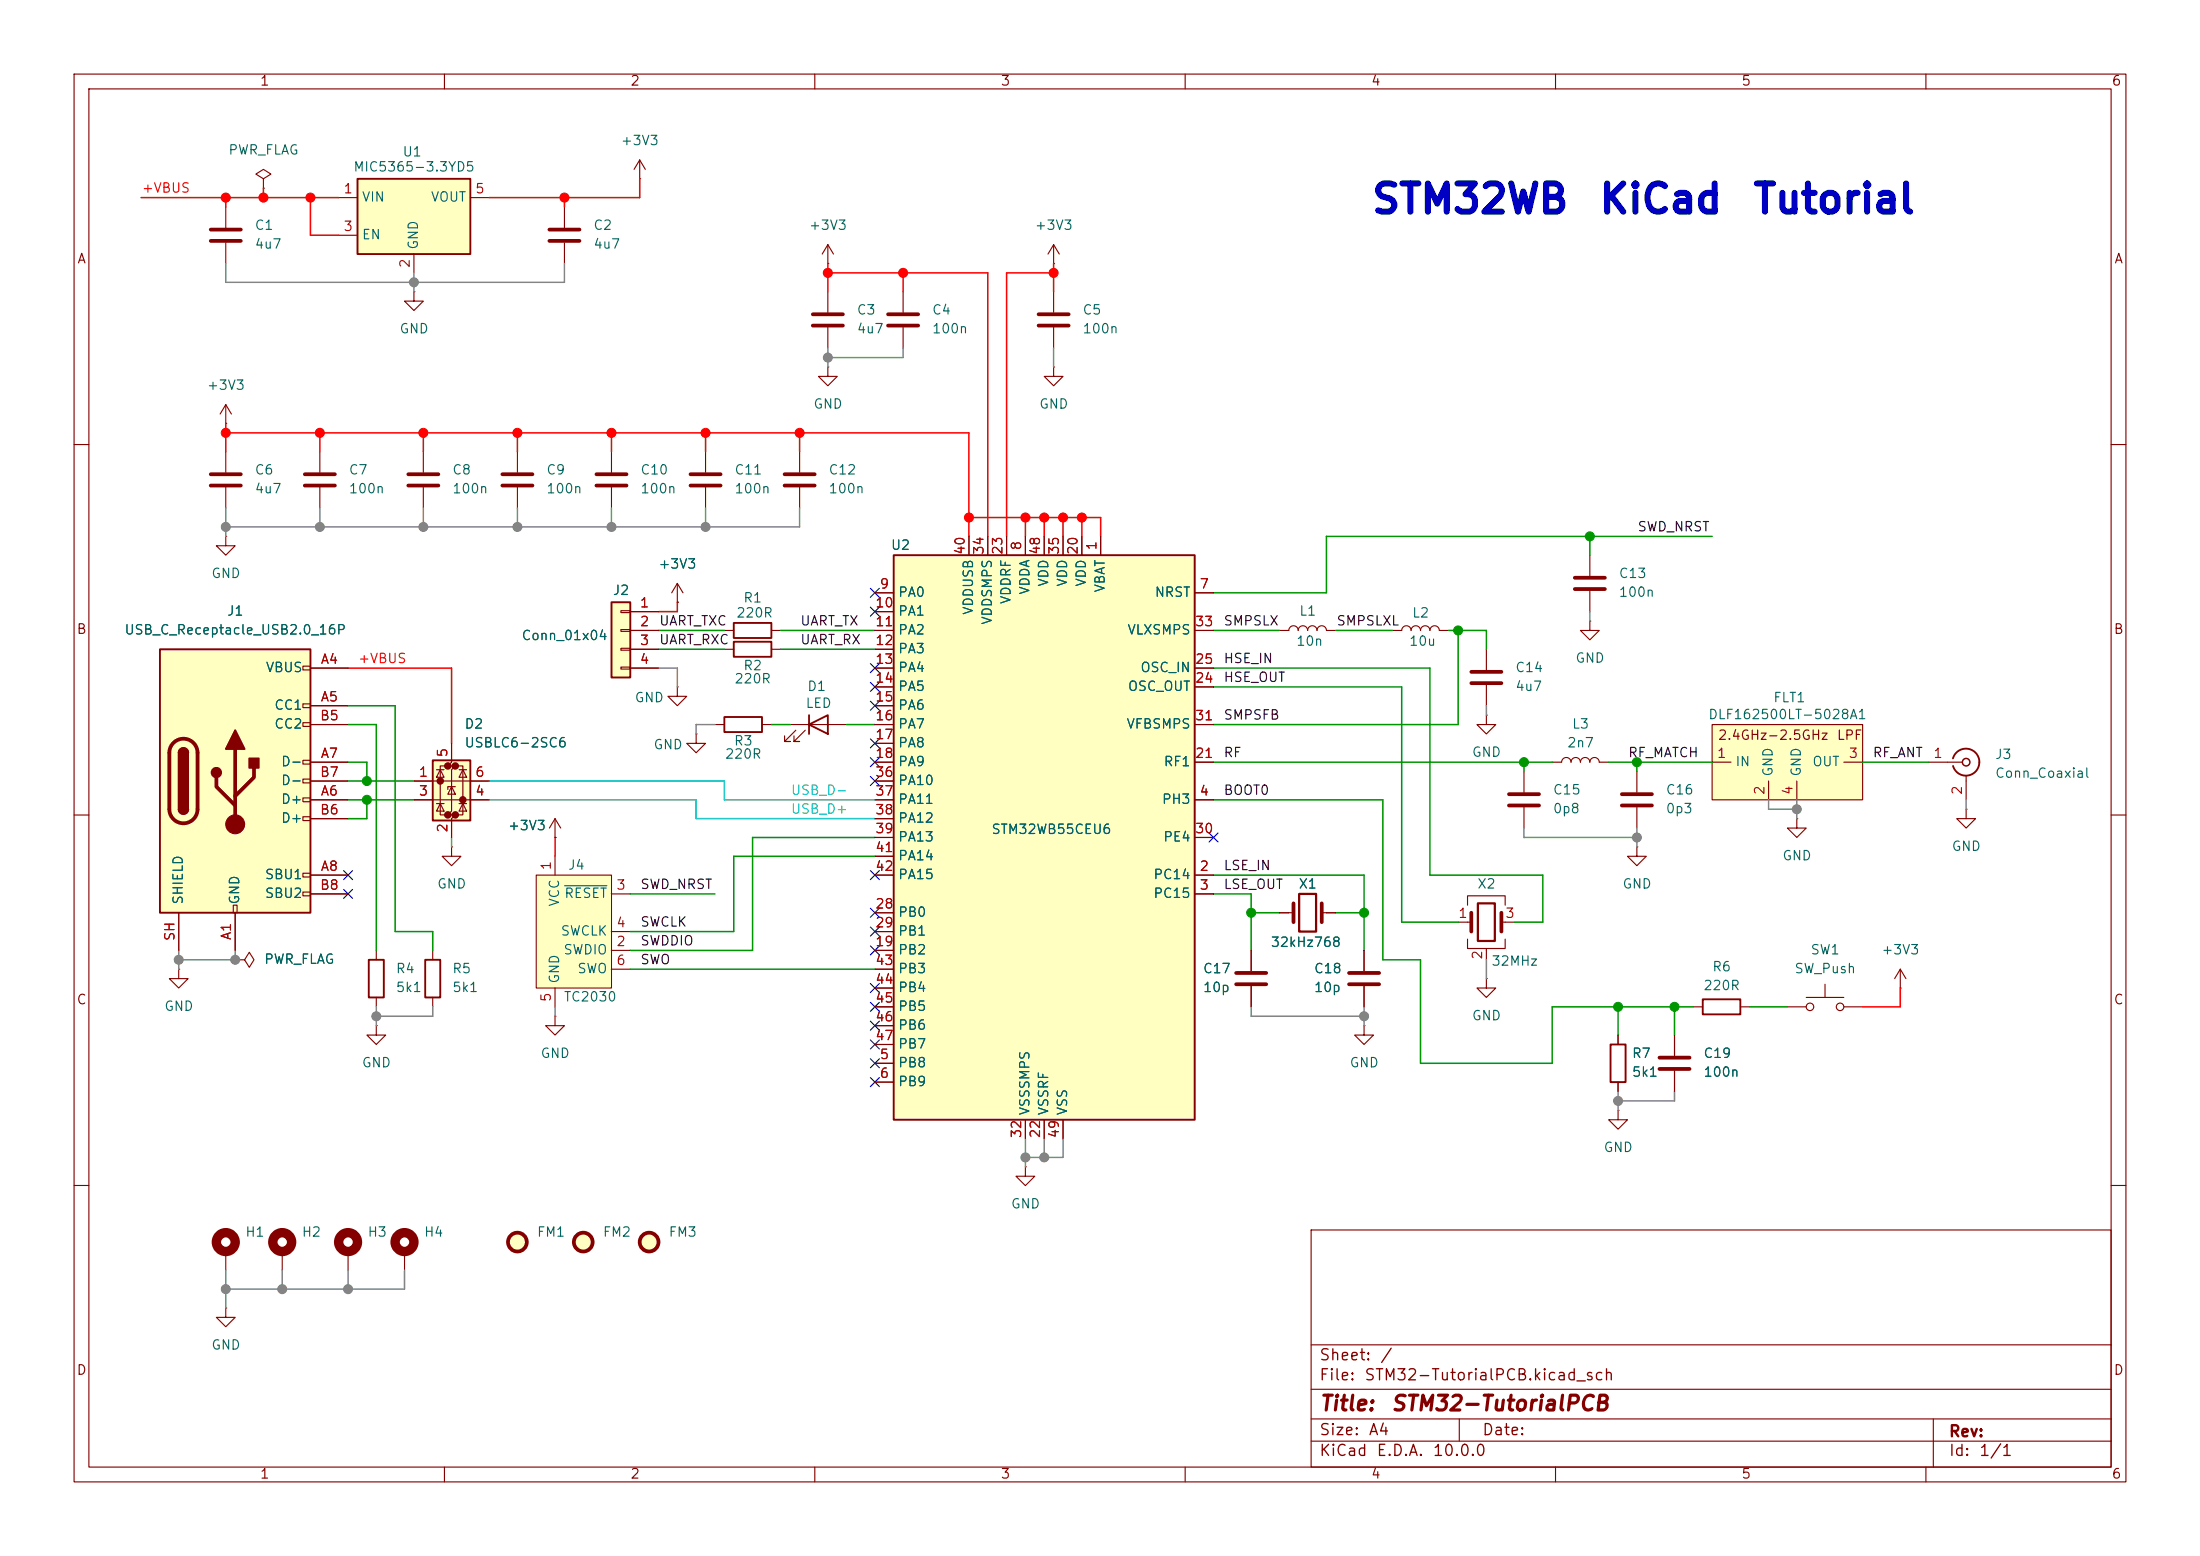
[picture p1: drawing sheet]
<svg xmlns="http://www.w3.org/2000/svg" width="297mm" height="210mm" viewBox="0 0 297 210" stroke-linecap="round" stroke-linejoin="round" font-family="sans-serif">
<g fill="none" stroke="#840000" stroke-width=".15">
<path d="M10 10h277v190h-277zM12 12h273v186h-273zM60 10v2M110 10v2M160 10v2M210 10v2M260 10v2M30.5 27.9v2.8M30.5 32.8v2.8M10 60h2M57.1 61v2.8M57.1 65.8v2.8"/>
<path d="M285 60h2M10 110h2M285 110h2M10 160h2M38.1 168.9v2.6M47 168.9v2.6M54.6 168.9v2.6M177 166h108v32h-108zM285 160h2M60 198v2M110 198v2M160 198v2"/>
<path d="M177 194.5h108M177 191.5h108M177 187.5h108M177 181.5h108M197 191.5v3M210 198v2M260 198v2M261 191.5v6.5"/>
</g>
<path d="M28.4 31h4.1M28.4 32.5h4.1M55.1 64h4.1M55.1 65.5h4.1" fill="none" stroke="#840000" stroke-width=".51"/>
<g fill="none" stroke="#840000" stroke-width="1.3">
<circle cx="38.1" cy="167.6" r="1.27"/>
<circle cx="47" cy="167.6" r="1.27"/>
<circle cx="54.6" cy="167.6" r="1.27"/>
</g>
<path d="M48.3 24.1h15.2v10.2h-15.2z" fill="#ffffc2"/>
<path d="M48.3 24.1h15.2v10.2h-15.2zM263.7 102.4a1.82 1.82 0 0 1 2-1.3 1.82 1.82 0 0 1 1.5 1.8M267.2 102.9a1.81 1.81 0 0 1-1.5 1.8 1.81 1.81 0 0 1-2-1.3" fill="none" stroke="#840000" stroke-width=".25"/>
<path d="M45.7 26.7h2.6M45.7 31.8h2.6M55.9 34.3v2.5M63.5 26.7h2.5M260.3 102.9h4.6M265.4 109.2v1.3h1.3l-1.3 1.3-1.2-1.3h1.2M265.4 109.2h.1M265.4 104.6v3.4" fill="none" stroke="#840000" stroke-width=".15"/>
<circle cx="265.4" cy="102.9" r=".51" fill="none" stroke="#840000" stroke-width=".2"/>
<path d="M21.6 87.6h20.3v35.6h-20.3z" fill="#ffffc2"/>
<g fill="none" stroke="#840000" stroke-width=".15">
<path d="M30.5 57.2h.1M30.5 54.6v2.6M30.5 54.6l-.8 1.3M30.5 54.6l.7 1.3M40.9 89.9h1v.5h-1zM40.9 95h1v.5h-1zM40.9 97.5h1v.5h-1zM41.9 90.2h5.1M41.9 95.3h5.1M41.9 97.8h5.1M40.9 102.6h1v.5h-1zM40.9 105.2h1v.5h-1z"/>
<path d="M40.9 107.7h1v.5h-1zM40.9 110.2h1v.5h-1zM40.9 117.9h1v.5h-1zM41.9 108h5.1M41.9 102.9h5.1M41.9 118.1h5.1M41.9 110.5h5.1M41.9 105.4h5.1M221 104.1v2.8M221 109v2.8M24.1 123.2v5.1M31.5 122.2h.5v1h-.5z"/>
<path d="M31.7 123.2v5.1M40.9 120.4h1v.5h-1zM41.9 120.7h5.1M218.4 139.7v1.3M218.4 146.1v1.2M30.5 168.9v2.6"/>
</g>
<path d="M21.6 87.6h20.3v35.6h-20.3zM24.1 101.6a.64 .64 0 0 1 .7-.6 .64 .64 0 0 1 .6 .6M24.1 109.2a.64 .64 0 0 0 .7 .7 .64 .64 0 0 0 .6-.7M217.4 141h2.1v5.1h-2.1z" fill="none" stroke="#840000" stroke-width=".25"/>
<path d="M23.4 100.3a1.9 1.9 0 0 1 2.1-.5 1.9 1.9 0 0 1 1.2 1.8v7.6a1.91 1.91 0 0 1-1.9 1.9 1.91 1.91 0 0 1-1.9-1.9v-7.6a1.9 1.9 0 0 1 .5-1.3zM29.2 104.9v1.3l2.5 2.5M31.7 101.1v10.2M34.3 103.6v1.3l-2.6 2.5M218.9 107.2h4.1M218.9 108.7h4.1" fill="none" stroke="#840000" stroke-width=".51"/>
<g fill="#840000" stroke="#840000" stroke-width=".25">
<path d="M24.1 101.6h1.3v7.6h-1.3z"/>
<path d="M24.3 101.2a.64 .64 0 0 1 .7-.2 .64 .64 0 0 1 .4 .6h-1.3z"/>
<path d="M24.1 109.2h1.3a.64 .64 0 0 1-.6 .7 .64 .64 0 0 1-.7-.7z"/>
<path d="M31.7 98.6l1.3 2.5h-2.5z"/>
<path d="M33.7 102.4h1.2v1.2h-1.2z"/>
<circle cx="29.2" cy="104.3" r=".63"/>
</g>
<circle cx="31.7" cy="111.3" r="1.27" fill="#840000" stroke="#840000" stroke-width=".15"/>
<circle cx="30.5" cy="167.6" r="1.27" fill="none" stroke="#840000" stroke-width="1.3"/>
<path d="M231.1 97.8h20.4v10.2h-20.4z" fill="#ffffc2"/>
<path d="M76.2 27.9v2.8M76.2 32.8v2.8M188 85.1h1.2a.64 .64 0 0 1 .7-.6 .64 .64 0 0 1 .6 .6 .64 .64 0 0 1 .6-.6 .64 .64 0 0 1 .7 .6 .64 .64 0 0 1 .6-.6 .64 .64 0 0 1 .6 .6 .64 .64 0 0 1 .7-.6 .64 .64 0 0 1 .6 .6h1.3M231.1 97.8h20.4v10.2h-20.4zM231.1 102.9h2.6M238.8 105.4v2.6M242.6 105.4v2.6M248.9 102.9h2.6M172.7 123.2h1.9M178.4 123.2h1.9M228.6 135.9h1.3M234.9 135.9h1.3" fill="none" stroke="#840000" stroke-width=".15"/>
<path d="M74.2 31h4M74.2 32.5h4M174.6 121.9v2.6M178.4 121.9v2.6" fill="none" stroke="#840000" stroke-width=".51"/>
<path d="M175.4 120.7h2.3v5h-2.3z" fill="none" stroke="#840000" stroke-width=".3"/>
<path d="M229.9 134.9h5v2h-5z" fill="none" stroke="#840000" stroke-width=".25"/>
<path d="M120.6 74.9h40.7v76.2h-40.7z" fill="#ffffc2"/>
<path d="M120.6 74.9h40.7v76.2h-40.7zM57.4 129.5h2v5.1h-2z" fill="none" stroke="#840000" stroke-width=".25"/>
<g fill="none" stroke="#840000" stroke-width=".15">
<path d="M86.4 24.1h.1M86.4 21.6l-.8 1.3M86.4 21.6l.7 1.3M86.4 21.6v2.5M130.8 72.4v2.5M133.3 72.4v2.5M135.9 72.4v2.5M138.4 72.4v2.5M141 72.4v2.5M143.5 72.4v2.5M146 72.4v2.5M148.6 72.4v2.5"/>
<path d="M214.6 74.9v2.8M214.6 79.8v2.8M118.1 80h2.5M118.1 82.6h2.5M118.1 85.1h2.5M118.1 87.6h2.5M118.1 90.2h2.5M118.1 92.7h2.5M118.1 95.3h2.5M118.1 97.8h2.5M161.3 80h2.5M161.3 85.1h2.5"/>
<path d="M161.3 90.2h2.5M161.3 92.7h2.5M161.3 97.8h2.5M200.7 87.6v2.8M200.7 92.5v2.8M214.6 83.8v1.3h1.3l-1.3 1.3-1.2-1.3h1.2M214.6 83.8h.1M118.1 118.1h2.5M118.1 108h2.5M118.1 100.3h2.5M118.1 102.9h2.5M118.1 113h2.5"/>
<path d="M118.1 105.4h2.5M118.1 110.5h2.5M118.1 115.6h2.5M161.3 118.1h2.5M161.3 108h2.5M161.3 102.9h2.5M161.3 113h2.5M205.7 104.1v2.8M205.7 109v2.8M209.5 102.9h1.3a.64 .64 0 0 1 .7-.7 .64 .64 0 0 1 .6 .7 .64 .64 0 0 1 .6-.7 .64 .64 0 0 1 .7 .7 .64 .64 0 0 1 .6-.7 .64 .64 0 0 1 .6 .7 .64 .64 0 0 1 .7-.7 .64 .64 0 0 1 .6 .7h1.3M221 114.3v1.3h1.2l-1.2 1.2-1.3-1.2h1.3M221 114.3h.1"/>
<path d="M31.7 129.5h1.3l.7-1 .6 1-.6 1.1-.7-1.1M31.7 129.5h.1M50.8 138.4v1.3h1.3l-1.3 1.3-1.3-1.3h1.3M50.8 138.4h.1M58.4 128.3v1.2M58.4 134.6v1.3M118.1 128.3h2.5M118.1 123.2h2.5M118.1 125.7h2.5M118.1 130.8h2.5M118.1 133.4h2.5M118.1 135.9h2.5"/>
<path d="M118.1 138.4h2.5M161.3 120.7h2.5M184.1 138.4v1.3h1.3l-1.3 1.3-1.2-1.3h1.2M184.1 138.4h.1M196.8 124.5h1.8M198.1 122.2v-1.3h5.1v1.3M198.1 126.7v1.3h5.1v-1.3M200.7 132.1v1.3h1.2l-1.2 1.2-1.3-1.2h1.3M200.7 132.1h.1M200.7 128v1.5M202.7 124.5h1.8M241.3 135.9h2.5"/>
<path d="M243.8 134.6h5.1M246.4 132.8v1.8M248.9 135.9h2.6M256.5 133.4h.1M256.5 130.8l-.7 1.3M256.5 130.8l.8 1.3M256.5 130.8v2.6M118.1 143.5h2.5M118.1 146.1h2.5M118.1 141h2.5M138.4 157.5v1.3h1.3l-1.3 1.2-1.2-1.2h1.2M138.4 157.5h.1"/>
<path d="M138.4 151.1v2.6M141 151.1v2.6M143.5 151.1v2.6"/>
<circle cx="244.3" cy="135.9" r=".51"/>
<circle cx="248.4" cy="135.9" r=".51"/>
</g>
<path d="M212.6 78h4.1M212.6 79.5h4.1M198.6 90.7h4.1M198.6 92.2h4.1M203.7 107.2h4.1M203.7 108.7h4.1M198.6 123.2v2.5M202.7 123.2v2.5" fill="none" stroke="#840000" stroke-width=".51"/>
<path d="M199.5 121.9h2.3v5.1h-2.3z" fill="none" stroke="#840000" stroke-width=".3"/>
<path d="M72.4 118.1h10.1v15.3h-10.1z" fill="#ffffc2"/>
<g fill="none" stroke="#840000" stroke-width=".15">
<path d="M111.8 39.4v2.8M121.9 39.4v2.8M142.2 35.6h.1M142.2 33l-.7 1.3M142.2 33l.8 1.3M142.2 33v2.6M142.2 39.4v2.8M111.8 44.2v2.8M121.9 44.2v2.8M142.2 49.5v1.3h1.3l-1.3 1.3-1.2-1.3h1.2M142.2 49.5h.1M142.2 44.2v2.8"/>
<path d="M30.5 61v2.8M30.5 65.8v2.8M43.2 61v2.8M43.2 65.8v2.8M172.7 85.1h1.3a.64 .64 0 0 1 .6-.6 .64 .64 0 0 1 .7 .6 .64 .64 0 0 1 .6-.6 .64 .64 0 0 1 .6 .6 .64 .64 0 0 1 .7-.6 .64 .64 0 0 1 .6 .6 .64 .64 0 0 1 .6-.6 .64 .64 0 0 1 .7 .6h1.2M200.7 96.5v1.3h1.2l-1.2 1.3-1.3-1.3h1.3M200.7 96.5h.1M61 114.3v1.3h1.2l-1.2 1.2-1.3-1.2h1.3M61 114.3h.1M72.4 118.1h10.1v15.3h-10.1zM74.9 115.6v2.5M242.6 110.5v1.3h1.2l-1.2 1.2-1.3-1.2h1.3"/>
<path d="M242.6 110.5h.1M24.1 130.8v1.3h1.3l-1.3 1.3-1.2-1.3h1.2M24.1 130.8h.1M74.9 137.2v1.2h1.3l-1.3 1.3-1.2-1.3h1.2M74.9 137.2h.1M74.9 133.4v2.5M82.5 128.3h2.6M82.5 120.7h2.6M82.5 125.7h2.6M82.5 130.8h2.6M168.9 128.3v2.8M168.9 133.1v2.8"/>
<path d="M184.1 128.3v2.8M184.1 133.1v2.8M226.1 139.7v2.8M218.4 149.9v1.2h1.3l-1.3 1.3-1.2-1.3h1.2M218.4 149.9h.1M226.1 144.5v2.8M30.5 176.5v1.3h1.2l-1.2 1.3-1.3-1.3h1.3M30.5 176.5h.1"/>
</g>
<path d="M76.2 119.5h5.7" fill="none" stroke="#006464" stroke-width=".15"/>
<g fill="none" stroke="#840000" stroke-width=".51">
<path d="M109.7 42.4h4.1M109.7 43.9h4.1M119.9 42.4h4.1M119.9 43.9h4.1M140.2 42.4h4.1M140.2 43.9h4.1M28.4 64h4.1M28.4 65.5h4.1M41.1 64h4.1M41.1 65.5h4.1M166.9 131.3h4M166.9 132.8h4"/>
<path d="M182.1 131.3h4.1M182.1 132.8h4.1M224 142.7h4.1M224 144.3h4.1"/>
<circle cx="69.8" cy="167.6" r="1.27"/>
<circle cx="78.7" cy="167.6" r="1.27"/>
<circle cx="87.6" cy="167.6" r="1.27"/>
</g>
<g fill="#ffffc2" stroke="#ffffc2" stroke-width=".14">
<circle cx="69.8" cy="167.6" r="1.27"/>
<circle cx="87.6" cy="167.6" r="1.27"/>
<circle cx="78.7" cy="167.6" r="1.27"/>
</g>
<path d="M58.4 102.6h5.1v8.1h-5.1z" fill="#ffffc2"/>
<g fill="#840000" stroke="#840000" stroke-width=".51">
<circle cx="59.4" cy="105.4" r=".25"/>
<circle cx="60.5" cy="103.4" r=".25"/>
<circle cx="60.5" cy="110" r=".25"/>
<circle cx="61.5" cy="103.4" r=".25"/>
<circle cx="61.5" cy="110" r=".25"/>
<circle cx="62.5" cy="107.9" r=".25"/>
</g>
<g fill="none" stroke="#840000" stroke-width=".15">
<path d="M30.5 72.4v1.3h1.2l-1.2 1.2-1.3-1.2h1.3M30.5 72.4h.1M69.8 61v2.8M69.8 65.8v2.8M55.9 105.4h10.1M55.9 108h10.1M58.9 108.5h1M58.9 103.9h1M59.4 103.9l.5 1h-1zM59.4 108.5l.5 1h-1zM60.5 103.4h-1.1v6.6h1.1M61 100.3v2.6l-.5 .5h1l-.5 .5v5.6l-.5 .5h1l-.5 .5v2.5"/>
<path d="M61 106.2l.5 1h-1zM61.5 106.2h-1v.4M61.5 103.4h1v6.6h-1M62 108.5h1M62 103.9h1M62.5 103.9l.5 1h-1zM62.5 108.5l.5 1h-1zM74.9 113h.1M74.9 110.5l-.7 1.3M74.9 110.5l.8 1.3M74.9 110.5v2.5"/>
</g>
<path d="M58.4 102.6h5.1v8.1h-5.1z" fill="none" stroke="#840000" stroke-width=".25"/>
<path d="M67.8 64h4.1M67.8 65.5h4.1" fill="none" stroke="#840000" stroke-width=".51"/>
<path d="M82.5 81.3h2.6v10.1h-2.6z" fill="#ffffc2"/>
<path d="M82.5 81.3h2.6v10.1h-2.6zM97.8 96.8h5.1v2h-5.1zM99.1 84.1h5v2h-5zM99.1 86.6h5v2h-5zM109.2 97.8l2.6-1.3v2.6zM109.2 96.5v2.6M49.8 129.5h2v5.1h-2z" fill="none" stroke="#840000" stroke-width=".25"/>
<g fill="none" stroke="#840000" stroke-width=".15">
<path d="M35.6 24.1l1-.6-1-.6-1.1 .6 1.1 .6v1.3M35.6 25.4h.1M55.9 39.4v1.2h1.2l-1.2 1.3-1.3-1.3h1.3M55.9 39.4h.1M111.8 35.6h.1M111.8 33l-.8 1.3M111.8 33l.7 1.3M111.8 33v2.6M111.8 49.5v1.3h1.2l-1.2 1.3-1.3-1.3h1.3M111.8 49.5h.1M82.5 61v2.8M82.5 65.8v2.8"/>
<path d="M91.4 78.7l-.7 1.3M91.4 78.7l.8 1.3M91.4 78.7v2.6M95.2 61v2.8M95.2 65.8v2.8M107.9 61v2.8M107.9 65.8v2.8M130.8 72.4v2.5M133.3 72.4v2.5M135.9 72.4v2.5M138.4 72.4v2.5M141 72.4v2.5"/>
<path d="M143.5 72.4v2.5M146 72.4v2.5M148.6 72.4v2.5M41.9 90.2h5.1M41.9 97.8h5.1M41.9 95.3h5.1M83.8 82.4h1.3v.3h-1.3zM83.8 85h1.3v.2h-1.3zM83.8 87.5h1.3v.3h-1.3zM83.8 90h1.3v.3h-1.3zM85.1 82.6h3.8M85.1 85.1h3.8"/>
<path d="M85.1 87.6h3.8M85.1 90.2h3.8M91.4 81.3h.1M91.4 92.7v1.3h1.3l-1.3 1.3-1.2-1.3h1.2M91.4 92.7h.1M94 99.1v1.2h1.2l-1.2 1.3-1.3-1.3h1.3M94 99.1h.1M96.5 97.8h1.3M97.8 85.1h1.3M97.8 87.6h1.3M102.9 97.8h1.2M104.1 85.1h1.3"/>
<path d="M104.1 87.6h1.3M106.7 97.8h7.6M107.4 98.6l-1.5 1.5h.8h-.8v-.8M108.7 98.6l-1.5 1.5h.7h-.7v-.8M118.1 82.6h2.5M118.1 85.1h2.5M118.1 87.6h2.5M118.1 90.2h2.5M118.1 97.8h2.5M118.1 80h2.5M118.1 92.7h2.5M118.1 95.3h2.5"/>
<path d="M161.3 85.1h2.5M161.3 90.2h2.5M161.3 97.8h2.5M161.3 80h2.5M161.3 92.7h2.5M41.9 118.1h5.1M41.9 108h5.1M41.9 102.9h5.1M41.9 105.4h5.1M41.9 110.5h5.1M55.9 108h2.5M55.9 105.4h2.5"/>
<path d="M61 100.3v2.6M61 110.5v2.5M63.5 108h2.5M63.5 105.4h2.5M74.9 113h.1M118.1 118.1h2.5M118.1 108h2.5M118.1 100.3h2.5M118.1 102.9h2.5M118.1 113h2.5M118.1 105.4h2.5M118.1 110.5h2.5"/>
<path d="M118.1 115.6h2.5M161.3 118.1h2.5M161.3 108h2.5M161.3 102.9h2.5M161.3 113h2.5M24.1 123.2v5.1M31.7 129.5h.1M31.7 123.2v5.1M41.9 120.7h5.1M50.8 128.3v1.2M50.8 134.6v1.3M118.1 128.3h2.5"/>
<path d="M118.1 123.2h2.5M118.1 125.7h2.5M118.1 130.8h2.5M118.1 133.4h2.5M118.1 135.9h2.5M118.1 138.4h2.5M161.3 120.7h2.5M168.9 128.3v2.8M168.9 133.1v2.8M172.7 123.2h1.3M179.1 123.2h1.2M184.1 128.3v2.8"/>
<path d="M184.1 133.1v2.8M218.4 139.7v1.3M226.1 139.7v2.8M118.1 143.5h2.5M118.1 146.1h2.5M118.1 141h2.5M138.4 151.1v2.6M141 151.1v2.6M143.5 151.1v2.6M218.4 146.1v1.2M226.1 144.5v2.8"/>
</g>
<path d="M80.5 64h4.1M80.5 65.5h4.1M93.2 64h4.1M93.2 65.5h4.1M105.9 64h4.1M105.9 65.5h4.1" fill="none" stroke="#840000" stroke-width=".51"/>
<g fill="none" stroke="#f00" stroke-width=".2">
<path d="M19 26.7h26.7M30.5 26.7v1.2M35.6 25.4v1.3M41.9 26.7v5.1h3.8M76.2 26.7v1.2M86.4 24.1v2.6h-20.4M111.8 35.6v3.8M111.8 36.8h21.5v35.6M121.9 36.8v2.6M142.2 36.8h-6.3v35.6M142.2 35.6v3.8M30.5 58.4h100.3v14"/>
<path d="M30.5 57.2v3.8M43.2 58.4v2.6M57.1 58.4v2.6M69.8 58.4v2.6M82.5 58.4v2.6M95.2 58.4v2.6M107.9 58.4v2.6M130.8 69.9h17.8v2.5M138.4 69.9v2.5M141 69.9v2.5M143.5 69.9v2.5M146 69.9v2.5"/>
<path d="M47 90.2h14v10.1M91.4 81.3v1.3h-2.5M74.9 113v2.6M256.5 133.4v2.5h-5"/>
</g>
<g fill="none" stroke="#848484" stroke-width=".2">
<path d="M30.5 35.6v2.5h45.7v-2.5M55.9 36.8v2.6M111.8 47v2.5M121.9 47v1.3h-10.1M142.2 47v2.5M30.5 68.6v3.8M43.2 68.6v2.5M57.1 68.6v2.5M69.8 68.6v2.5M82.5 68.6v2.5M95.2 68.6v2.5M107.9 68.6v2.5h-77.4"/>
<path d="M88.9 90.2h2.5v2.5M96.5 97.8h-2.5v1.3M200.7 95.3v1.2M214.6 82.6v1.2M61 113v1.3M205.7 111.8v1.2h15.3M221 111.8v2.5M238.8 108v1.2h3.8M242.6 108v2.5M265.4 108v1.2M24.1 128.3v2.5M31.7 128.3v1.2h-7.6"/>
<path d="M50.8 135.9v2.5M58.4 135.9v1.3h-7.6M74.9 135.9v1.3M168.9 135.9v1.3h15.2M184.1 135.9v2.5M200.7 129.5v2.6M138.4 153.7v3.8M141 153.7v2.5M143.5 153.7v2.5h-5.1M218.4 147.3v2.6M226.1 147.3v1.3h-7.7M30.5 171.5v5"/>
<path d="M38.1 171.5v2.5M47 171.5v2.5M54.6 171.5v2.5h-24.1"/>
</g>
<g fill="none" stroke="#009600" stroke-width=".2">
<path d="M214.6 72.4v2.5M231.1 72.4h-52v7.6h-15.3M47 97.8h3.8v30.5M47 95.3h6.3v30.4h5.1v2.6M88.9 85.1h8.9M88.9 87.6h8.9M104.1 97.8h2.6M105.4 85.1h12.7M105.4 87.6h12.7M114.3 97.8h3.8M163.8 90.2h29.2v27.9h15.3v6.4h-3.8M163.8 92.7h25.4v31.8h7.6"/>
<path d="M163.8 85.1h8.9M180.3 85.1h7.7M195.6 85.1h5.1v2.5M196.8 85.1v12.7h-33M47 108h8.9M47 102.9h2.5v2.5M47 105.4h8.9M49.5 108v2.5h-2.5M118.1 113h-16.5v15.3h-16.5M118.1 115.6h-19v10.1h-14M163.8 118.1h20.3v10.2M163.8 108h22.9v21.5h5.1v14h17.7v-7.6h19.1"/>
<path d="M163.8 102.9h45.7M205.7 102.9v1.2M217.2 102.9h13.9M221 102.9v1.2M251.5 102.9h8.8M85.1 120.7h11.4M85.1 130.8h33M163.8 120.7h5.1v7.6M168.9 123.2h3.8M180.3 123.2h3.8M218.4 135.9v3.8M226.1 135.9v3.8"/>
<path d="M236.2 135.9h5.1"/>
</g>
<path d="M66 108h28v2.5h24.1M66 105.4h31.8v2.6h20.3" fill="none" stroke="#00c2c2" stroke-width=".2"/>
<g fill="none" stroke="#000084" stroke-width=".15">
<path d="M117.5 79.4l1.2 1.2M118.7 79.4l-1.2 1.2M117.5 92.1l1.2 1.2M117.5 89.6l1.2 1.2M117.5 81.9l1.2 1.3M117.5 99.7l1.2 1.2M117.5 94.6l1.2 1.3M118.7 92.1l-1.2 1.2M118.7 89.6l-1.2 1.2M118.7 81.9l-1.2 1.3M118.7 99.7l-1.2 1.2M118.7 94.6l-1.2 1.3"/>
<path d="M46.4 117.5l1.2 1.2M47.6 117.5l-1.2 1.2M117.5 104.8l1.2 1.2M117.5 117.5l1.2 1.2M117.5 102.3l1.2 1.2M118.7 104.8l-1.2 1.2M118.7 117.5l-1.2 1.2M118.7 102.3l-1.2 1.2M163.2 112.4l1.2 1.2M164.4 112.4l-1.2 1.2M46.4 120l1.2 1.3M47.6 120l-1.2 1.3"/>
<path d="M117.5 132.7l1.2 1.3M117.5 122.6l1.2 1.2M117.5 125.1l1.2 1.2M117.5 135.3l1.2 1.2M117.5 137.8l1.2 1.2M117.5 127.7l1.2 1.2M118.7 132.7l-1.2 1.3M118.7 122.6l-1.2 1.2M118.7 125.1l-1.2 1.2M118.7 135.3l-1.2 1.2M118.7 137.8l-1.2 1.2M118.7 127.7l-1.2 1.2"/>
<path d="M117.5 142.9l1.2 1.2M117.5 140.4l1.2 1.2M117.5 145.4l1.2 1.3M118.7 142.9l-1.2 1.2M118.7 140.4l-1.2 1.2M118.7 145.4l-1.2 1.3"/>
</g>
<g fill="#009600" stroke="#009600" stroke-width=".14">
<circle cx="214.6" cy="72.4" r=".61"/>
<circle cx="221" cy="102.9" r=".61"/>
<circle cx="196.8" cy="85.1" r=".61"/>
<circle cx="205.7" cy="102.9" r=".61"/>
<circle cx="168.9" cy="123.2" r=".61"/>
<circle cx="184.1" cy="123.2" r=".61"/>
<circle cx="218.4" cy="135.9" r=".61"/>
<circle cx="226.1" cy="135.9" r=".61"/>
<circle cx="49.5" cy="107.9" r=".61"/>
<circle cx="49.5" cy="105.4" r=".61"/>
</g>
<g fill="#f00" stroke="#f00" stroke-width=".14">
<circle cx="121.9" cy="36.8" r=".61"/>
<circle cx="111.8" cy="36.8" r=".61"/>
<circle cx="142.2" cy="36.8" r=".61"/>
<circle cx="130.8" cy="69.8" r=".61"/>
<circle cx="107.9" cy="58.4" r=".61"/>
<circle cx="138.4" cy="69.8" r=".61"/>
<circle cx="141" cy="69.8" r=".61"/>
<circle cx="143.5" cy="69.8" r=".61"/>
<circle cx="146" cy="69.8" r=".61"/>
<circle cx="69.8" cy="58.4" r=".61"/>
<circle cx="82.5" cy="58.4" r=".61"/>
<circle cx="95.2" cy="58.4" r=".61"/>
<circle cx="57.1" cy="58.4" r=".61"/>
<circle cx="41.9" cy="26.7" r=".61"/>
<circle cx="35.6" cy="26.7" r=".61"/>
<circle cx="43.2" cy="58.4" r=".61"/>
<circle cx="30.5" cy="26.7" r=".61"/>
<circle cx="30.5" cy="58.4" r=".61"/>
<circle cx="76.2" cy="26.7" r=".61"/>
</g>
<g fill="#848484" stroke="#848484" stroke-width=".14">
<circle cx="111.8" cy="48.3" r=".61"/>
<circle cx="138.4" cy="156.2" r=".61"/>
<circle cx="141" cy="156.2" r=".61"/>
<circle cx="218.4" cy="148.6" r=".61"/>
<circle cx="184.1" cy="137.2" r=".61"/>
<circle cx="221" cy="113" r=".61"/>
<circle cx="242.6" cy="109.2" r=".61"/>
<circle cx="30.5" cy="71.1" r=".61"/>
<circle cx="57.1" cy="71.1" r=".61"/>
<circle cx="43.2" cy="71.1" r=".61"/>
<circle cx="24.1" cy="129.5" r=".61"/>
<circle cx="31.7" cy="129.5" r=".61"/>
<circle cx="30.5" cy="174" r=".61"/>
<circle cx="38.1" cy="174" r=".61"/>
<circle cx="47" cy="174" r=".61"/>
<circle cx="69.8" cy="71.1" r=".61"/>
<circle cx="82.5" cy="71.1" r=".61"/>
<circle cx="95.2" cy="71.1" r=".61"/>
<circle cx="55.9" cy="38.1" r=".61"/>
<circle cx="50.8" cy="137.2" r=".61"/>
</g>
<g font-size="3.8" fill="#0000c2">
<text x="184.9" y="29.7">STM32WB</text>
<text x="215.7" y="29.7">KiCad</text>
<text x="236.4" y="29.7">Tutorial</text>
</g>
<g font-size="2" fill="#840000">
<text x="178" y="190.9">Title:</text>
<text x="187.7" y="190.9">STM32-TutorialPCB</text>
</g>
<g font-size="1.5" fill="#840000">
<text x="178" y="184">Sheet:</text>
<text x="186.2" y="184">/</text>
<text x="178" y="186.7">File:</text>
<text x="184.1" y="186.7">STM32-TutorialPCB.kicad_sch</text>
<text x="178" y="196.9">KiCad</text>
<text x="178" y="194.1">Size:</text>
<text x="184.7" y="194.1">A4</text>
<text x="185.7" y="196.9">E.D.A.</text>
<text x="193.3" y="196.9">10.0.0</text>
<text x="200" y="194.1">Date:</text>
<text x="263" y="194.3">Rev:</text>
<text x="263" y="196.9">Id:</text>
<text x="267.1" y="196.9">1/1</text>
</g>
<g font-size="1.3" fill="#840000">
<text x="35" y="11.9">1</text>
<text x="85" y="11.9">2</text>
<text x="135" y="11.9">3</text>
<text x="185" y="11.9">4</text>
<text x="235" y="11.9">5</text>
<text x="285" y="11.9">6</text>
<text x="10.3" y="35.9">A</text>
<text x="285.3" y="35.9">A</text>
<text x="10.3" y="85.9">B</text>
<text x="285.3" y="85.9">B</text>
<text x="231.8" y="100.2">2.4GHz-2.5GHz</text>
<text x="247.9" y="100.2">LPF</text>
<text x="10.3" y="135.9">C</text>
<text x="285.3" y="135.9">C</text>
<text x="10.3" y="185.9">D</text>
<text x="285.3" y="185.9">D</text>
<text x="35" y="199.9">1</text>
<text x="85" y="199.9">2</text>
<text x="135" y="199.9">3</text>
<text x="185" y="199.9">4</text>
<text x="235" y="199.9">5</text>
<text x="285" y="199.9">6</text>
</g>
<g font-size="1.3" fill="#006464">
<text x="30.7" y="21.2">PWR_FLAG</text>
<text x="47.6" y="23.5">MIC5365-3.3YD5</text>
<text x="54.3" y="21.4">U1</text>
<text x="83.7" y="19.9">+3V3</text>
<text x="48.8" y="27.5">VIN</text>
<text x="58.1" y="27.5">VOUT</text>
<text x="34.3" y="31.3">C1</text>
<text x="34.3" y="33.9">4u7</text>
<text x="48.8" y="32.6">EN</text>
<text x="56.7" y="33.8" transform="rotate(-90 56.7 33.8)">GND</text>
<text x="80" y="31.3">C2</text>
<text x="80" y="33.9">4u7</text>
<text x="109.1" y="31.3">+3V3</text>
<text x="139.6" y="31.3">+3V3</text>
<text x="53.8" y="45.3">GND</text>
<text x="115.6" y="42.8">C3</text>
<text x="115.6" y="45.3">4u7</text>
<text x="125.7" y="42.8">C4</text>
<text x="125.7" y="45.3">100n</text>
<text x="146.1" y="42.8">C5</text>
<text x="146.1" y="45.3">100n</text>
<text x="27.8" y="52.9">+3V3</text>
<text x="109.7" y="55.5">GND</text>
<text x="140.2" y="55.5">GND</text>
<text x="34.3" y="64.4">C6</text>
<text x="47" y="64.4">C7</text>
<text x="61" y="64.4">C8</text>
<text x="73.7" y="64.4">C9</text>
<text x="86.4" y="64.4">C10</text>
<text x="99.1" y="64.4">C11</text>
<text x="111.8" y="64.4">C12</text>
<text x="34.3" y="66.9">4u7</text>
<text x="47" y="66.9">100n</text>
<text x="61" y="66.9">100n</text>
<text x="73.7" y="66.9">100n</text>
<text x="86.4" y="66.9">100n</text>
<text x="99.1" y="66.9">100n</text>
<text x="111.8" y="66.9">100n</text>
<text x="88.8" y="77.1">+3V3</text>
<text x="120.2" y="74.5">U2</text>
<text x="28.4" y="78.3">GND</text>
<text x="30.6" y="83.4">J1</text>
<text x="82.6" y="80.6">J2</text>
<text x="99.3" y="83.7">220R</text>
<text x="100.3" y="81.6">R1</text>
<text x="121.2" y="80.9">PA0</text>
<text x="121.2" y="83.4">PA1</text>
<text x="131.7" y="83.1" transform="rotate(-90 131.7 83.1)">VDDUSB</text>
<text x="136.8" y="81.6" transform="rotate(-90 136.8 81.6)">VDDRF</text>
<text x="139.3" y="80.4" transform="rotate(-90 139.3 80.4)">VDDA</text>
<text x="141.8" y="79.3" transform="rotate(-90 141.8 79.3)">VDD</text>
<text x="144.4" y="79.3" transform="rotate(-90 144.4 79.3)">VDD</text>
<text x="146.9" y="79.3" transform="rotate(-90 146.9 79.3)">VDD</text>
<text x="149.5" y="80.1" transform="rotate(-90 149.5 80.1)">VBAT</text>
<text x="155.8" y="80.9">NRST</text>
<text x="175.3" y="83.4">L1</text>
<text x="190.5" y="83.7">L2</text>
<text x="218.4" y="80.9">100n</text>
<text x="218.4" y="78.3">C13</text>
<text x="16.7" y="86">USB_C_Receptacle_USB2.0_16P</text>
<text x="70.3" y="86.7">Conn_01x04</text>
<text x="121.2" y="86">PA2</text>
<text x="121.2" y="88.5">PA3</text>
<text x="134.2" y="84.4" transform="rotate(-90 134.2 84.4)">VDDSMPS</text>
<text x="152.1" y="86">VLXSMPS</text>
<text x="174.9" y="87.5">10n</text>
<text x="190.1" y="87.5">10u</text>
<text x="212.6" y="89.8">GND</text>
<text x="35.8" y="91">VBUS</text>
<text x="85.6" y="95.1">GND</text>
<text x="99" y="92.6">220R</text>
<text x="100.3" y="90.8">R2</text>
<text x="108.7" y="95.9">LED</text>
<text x="108.9" y="93.6">D1</text>
<text x="121.2" y="91">PA4</text>
<text x="121.2" y="93.6">PA5</text>
<text x="152.2" y="93.6">OSC_OUT</text>
<text x="153.9" y="91">OSC_IN</text>
<text x="204.5" y="91">C14</text>
<text x="204.5" y="93.6">4u7</text>
<text x="239.3" y="95.1">FLT1</text>
<text x="36.9" y="96.1">CC1</text>
<text x="36.9" y="98.7">CC2</text>
<text x="62.6" y="98.7">D2</text>
<text x="62.6" y="101.2">USBLC6-2SC6</text>
<text x="88.1" y="101.4">GND</text>
<text x="99" y="100.9">R3</text>
<text x="121.2" y="96.1">PA6</text>
<text x="121.2" y="98.7">PA7</text>
<text x="121.2" y="101.2">PA8</text>
<text x="152" y="98.7">VFBSMPS</text>
<text x="211.5" y="101.2">2n7</text>
<text x="212.1" y="98.7">L3</text>
<text x="230.5" y="97.4">DLF162500LT-5028A1</text>
<text x="37.8" y="103.7">D-</text>
<text x="37.8" y="106.3">D-</text>
<text x="97.8" y="102.7">220R</text>
<text x="121.2" y="103.7">PA9</text>
<text x="121.2" y="106.3">PA10</text>
<text x="157" y="103.7">RF1</text>
<text x="198.6" y="102.5">GND</text>
<text x="209.6" y="107.5">C15</text>
<text x="224.8" y="107.5">C16</text>
<text x="234.2" y="103.7">IN</text>
<text x="239.6" y="104.9" transform="rotate(-90 239.6 104.9)">GND</text>
<text x="243.4" y="104.9" transform="rotate(-90 243.4 104.9)">GND</text>
<text x="244.6" y="103.7">OUT</text>
<text x="269.2" y="102.8">J3</text>
<text x="269.2" y="105.3">Conn_Coaxial</text>
<text x="37.8" y="108.8">D+</text>
<text x="37.8" y="111.4">D+</text>
<text x="68.5" y="112.4">+3V3</text>
<text x="121.2" y="108.8">PA11</text>
<text x="121.2" y="111.4">PA12</text>
<text x="121.2" y="113.9">PA13</text>
<text x="133.8" y="112.9">STM32WB55CEU6</text>
<text x="156.8" y="108.8">PH3</text>
<text x="157" y="113.9">PE4</text>
<text x="209.6" y="110.1">0p8</text>
<text x="224.8" y="110.1">0p3</text>
<text x="35.7" y="119">SBU1</text>
<text x="76.6" y="117.7">J4</text>
<text x="121.2" y="116.4">PA14</text>
<text x="121.2" y="119">PA15</text>
<text x="155.6" y="119">PC14</text>
<text x="240.5" y="116.4">GND</text>
<text x="263.4" y="115.2">GND</text>
<text x="25" y="122.2" transform="rotate(-90 25 122.2)">SHIELD</text>
<text x="32.6" y="122.2" transform="rotate(-90 32.6 122.2)">GND</text>
<text x="35.7" y="121.5">SBU2</text>
<text x="58.9" y="120.2">GND</text>
<text x="75.8" y="122.4" transform="rotate(-90 75.8 122.4)">VCC</text>
<text x="76.1" y="121.5">RESET</text>
<text x="121.2" y="124.1">PB0</text>
<text x="155.6" y="121.5">PC15</text>
<text x="175.2" y="120.2">X1</text>
<text x="199.3" y="120.2">X2</text>
<text x="218.9" y="120.2">GND</text>
<text x="35.6" y="130.4">PWR_FLAG</text>
<text x="53.3" y="131.7">R4</text>
<text x="61" y="131.7">R5</text>
<text x="75.6" y="126.6">SWCLK</text>
<text x="76" y="129.1">SWDIO</text>
<text x="77.8" y="131.7">SWO</text>
<text x="121.2" y="129.1">PB2</text>
<text x="121.2" y="126.6">PB1</text>
<text x="121.2" y="131.7">PB3</text>
<text x="162.3" y="131.7">C17</text>
<text x="171.5" y="128.1">32kHz768</text>
<text x="177.3" y="131.7">C18</text>
<text x="201.3" y="130.7">32MHz</text>
<text x="231.1" y="131.4">R6</text>
<text x="242.2" y="131.7">SW_Push</text>
<text x="244.3" y="129.1">SW1</text>
<text x="253.9" y="129.1">+3V3</text>
<text x="22.1" y="136.8">GND</text>
<text x="53.3" y="134.2">5k1</text>
<text x="61" y="134.2">5k1</text>
<text x="75.8" y="132.8" transform="rotate(-90 75.8 132.8)">GND</text>
<text x="76" y="135.5">TC2030</text>
<text x="121.2" y="134.2">PB4</text>
<text x="121.2" y="136.8">PB5</text>
<text x="162.3" y="134.2">10p</text>
<text x="177.3" y="134.2">10p</text>
<text x="229.9" y="134">220R</text>
<text x="72.9" y="143.1">GND</text>
<text x="121.2" y="139.3">PB6</text>
<text x="121.2" y="141.8">PB7</text>
<text x="198.6" y="138">GND</text>
<text x="220.2" y="143.1">R7</text>
<text x="229.9" y="143.1">C19</text>
<text x="48.8" y="144.4">GND</text>
<text x="121.2" y="144.4">PB8</text>
<text x="121.2" y="146.9">PB9</text>
<text x="182.1" y="144.4">GND</text>
<text x="220.2" y="145.6">5k1</text>
<text x="229.9" y="145.6">100n</text>
<text x="139.3" y="150.6" transform="rotate(-90 139.3 150.6)">VSSSMPS</text>
<text x="141.8" y="150.6" transform="rotate(-90 141.8 150.6)">VSSRF</text>
<text x="144.4" y="150.6" transform="rotate(-90 144.4 150.6)">VSS</text>
<text x="216.4" y="155.8">GND</text>
<text x="33" y="167.2">H1</text>
<text x="40.6" y="167.2">H2</text>
<text x="49.5" y="167.2">H3</text>
<text x="57.2" y="167.2">H4</text>
<text x="72.4" y="167.2">FM1</text>
<text x="81.3" y="167.2">FM2</text>
<text x="90.2" y="167.2">FM3</text>
<text x="136.4" y="163.4">GND</text>
<text x="28.4" y="182.5">GND</text>
</g>
<g font-size="1.3" fill="#f00">
<text x="19" y="26.3">+VBUS</text>
<text x="48.3" y="89.8">+VBUS</text>
</g>
<g font-size="1.3" fill="#a90000">
<text x="46.3" y="26.4">1</text>
<text x="64.1" y="26.4">5</text>
<text x="46.3" y="31.5">3</text>
<text x="55.6" y="36.3" transform="rotate(-90 55.6 36.3)">2</text>
<text x="130.6" y="75" transform="rotate(-90 130.6 75)">40</text>
<text x="133.1" y="75" transform="rotate(-90 133.1 75)">34</text>
<text x="135.6" y="75" transform="rotate(-90 135.6 75)">23</text>
<text x="138.2" y="74.4" transform="rotate(-90 138.2 74.4)">8</text>
<text x="140.7" y="75" transform="rotate(-90 140.7 75)">48</text>
<text x="143.3" y="75" transform="rotate(-90 143.3 75)">35</text>
<text x="145.8" y="75" transform="rotate(-90 145.8 75)">20</text>
<text x="148.3" y="74.4" transform="rotate(-90 148.3 74.4)">1</text>
<text x="86.3" y="82.3">1</text>
<text x="118.1" y="82.3">10</text>
<text x="118.7" y="79.8">9</text>
<text x="161.9" y="79.8">7</text>
<text x="43.2" y="89.9">A4</text>
<text x="86.3" y="84.8">2</text>
<text x="86.3" y="87.4">3</text>
<text x="86.3" y="89.9">4</text>
<text x="118.1" y="84.8">11</text>
<text x="118.1" y="87.4">12</text>
<text x="118.1" y="89.9">13</text>
<text x="161.2" y="89.9">25</text>
<text x="161.2" y="84.8">33</text>
<text x="43.2" y="95">A5</text>
<text x="118.1" y="92.5">14</text>
<text x="118.1" y="95">15</text>
<text x="161.2" y="92.5">24</text>
<text x="43.1" y="97.5">B5</text>
<text x="118.1" y="97.5">16</text>
<text x="118.1" y="100.1">17</text>
<text x="161.2" y="97.5">31</text>
<text x="43.1" y="105.2">B7</text>
<text x="43.2" y="107.7">A6</text>
<text x="43.2" y="102.6">A7</text>
<text x="56.4" y="105.2">1</text>
<text x="56.4" y="107.7">3</text>
<text x="60.7" y="102.3" transform="rotate(-90 60.7 102.3)">5</text>
<text x="64.1" y="107.7">4</text>
<text x="64.1" y="105.2">6</text>
<text x="118.1" y="102.6">18</text>
<text x="118.1" y="105.2">36</text>
<text x="118.1" y="107.7">37</text>
<text x="161.2" y="102.6">21</text>
<text x="161.9" y="107.7">4</text>
<text x="231.7" y="102.6">1</text>
<text x="238.5" y="107.4" transform="rotate(-90 238.5 107.4)">2</text>
<text x="242.3" y="107.4" transform="rotate(-90 242.3 107.4)">4</text>
<text x="249.5" y="102.6">3</text>
<text x="260.9" y="102.6">1</text>
<text x="265.2" y="107.4" transform="rotate(-90 265.2 107.4)">2</text>
<text x="43.1" y="110.2">B6</text>
<text x="60.7" y="112.5" transform="rotate(-90 60.7 112.5)">2</text>
<text x="118.1" y="110.2">38</text>
<text x="118.1" y="112.8">39</text>
<text x="161.2" y="112.8">30</text>
<text x="43.2" y="117.9">A8</text>
<text x="74.7" y="117.5" transform="rotate(-90 74.7 117.5)">1</text>
<text x="118.1" y="115.3">41</text>
<text x="118.1" y="117.9">42</text>
<text x="161.9" y="117.9">2</text>
<text x="43.1" y="120.4">B8</text>
<text x="83.1" y="120.4">3</text>
<text x="83.1" y="125.5">4</text>
<text x="118.1" y="122.9">28</text>
<text x="118.1" y="125.5">29</text>
<text x="161.9" y="120.4">3</text>
<text x="196.8" y="124.2">1</text>
<text x="203.1" y="124.2">3</text>
<text x="23.9" y="127.1" transform="rotate(-90 23.9 127.1)">SH</text>
<text x="31.5" y="127" transform="rotate(-90 31.5 127)">A1</text>
<text x="83.1" y="128">2</text>
<text x="83.1" y="130.6">6</text>
<text x="118.1" y="128">19</text>
<text x="118.1" y="130.6">43</text>
<text x="200.4" y="129.6" transform="rotate(-90 200.4 129.6)">2</text>
<text x="74.7" y="135.3" transform="rotate(-90 74.7 135.3)">5</text>
<text x="118.1" y="133.1">44</text>
<text x="118.1" y="135.6">45</text>
<text x="118.1" y="138.2">46</text>
<text x="118.1" y="140.7">47</text>
<text x="118.7" y="143.3">5</text>
<text x="118.7" y="145.8">6</text>
<text x="138.2" y="153.7" transform="rotate(-90 138.2 153.7)">32</text>
<text x="140.7" y="153.7" transform="rotate(-90 140.7 153.7)">22</text>
<text x="143.3" y="153.7" transform="rotate(-90 143.3 153.7)">49</text>
</g>
<g font-size="1.3" fill="#0f0f0f">
<text x="221" y="72">SWD_NRST</text>
<text x="88.9" y="84.7">UART_TXC</text>
<text x="88.9" y="87.3">UART_RXC</text>
<text x="107.9" y="87.3">UART_RX</text>
<text x="107.9" y="84.7">UART_TX</text>
<text x="165.1" y="84.7">SMPSLX</text>
<text x="165.1" y="89.8">HSE_IN</text>
<text x="180.3" y="84.7">SMPSLXL</text>
<text x="165.1" y="92.4">HSE_OUT</text>
<text x="165.1" y="97.4">SMPSFB</text>
<text x="165.1" y="107.6">BOOT0</text>
<text x="165.1" y="102.5">RF</text>
<text x="219.7" y="102.5">RF_MATCH</text>
<text x="252.7" y="102.5">RF_ANT</text>
<text x="165.1" y="117.8">LSE_IN</text>
<text x="86.4" y="125.4">SWCLK</text>
<text x="86.4" y="120.3">SWD_NRST</text>
<text x="165.1" y="120.3">LSE_OUT</text>
<text x="86.4" y="130.5">SWO</text>
<text x="86.4" y="127.9">SWDDIO</text>
</g>
<g font-size="1.3" fill="#00c2c2">
<text x="106.7" y="107.6">USB_D-</text>
<text x="106.7" y="110.1">USB_D+</text>
</g>
</svg>
